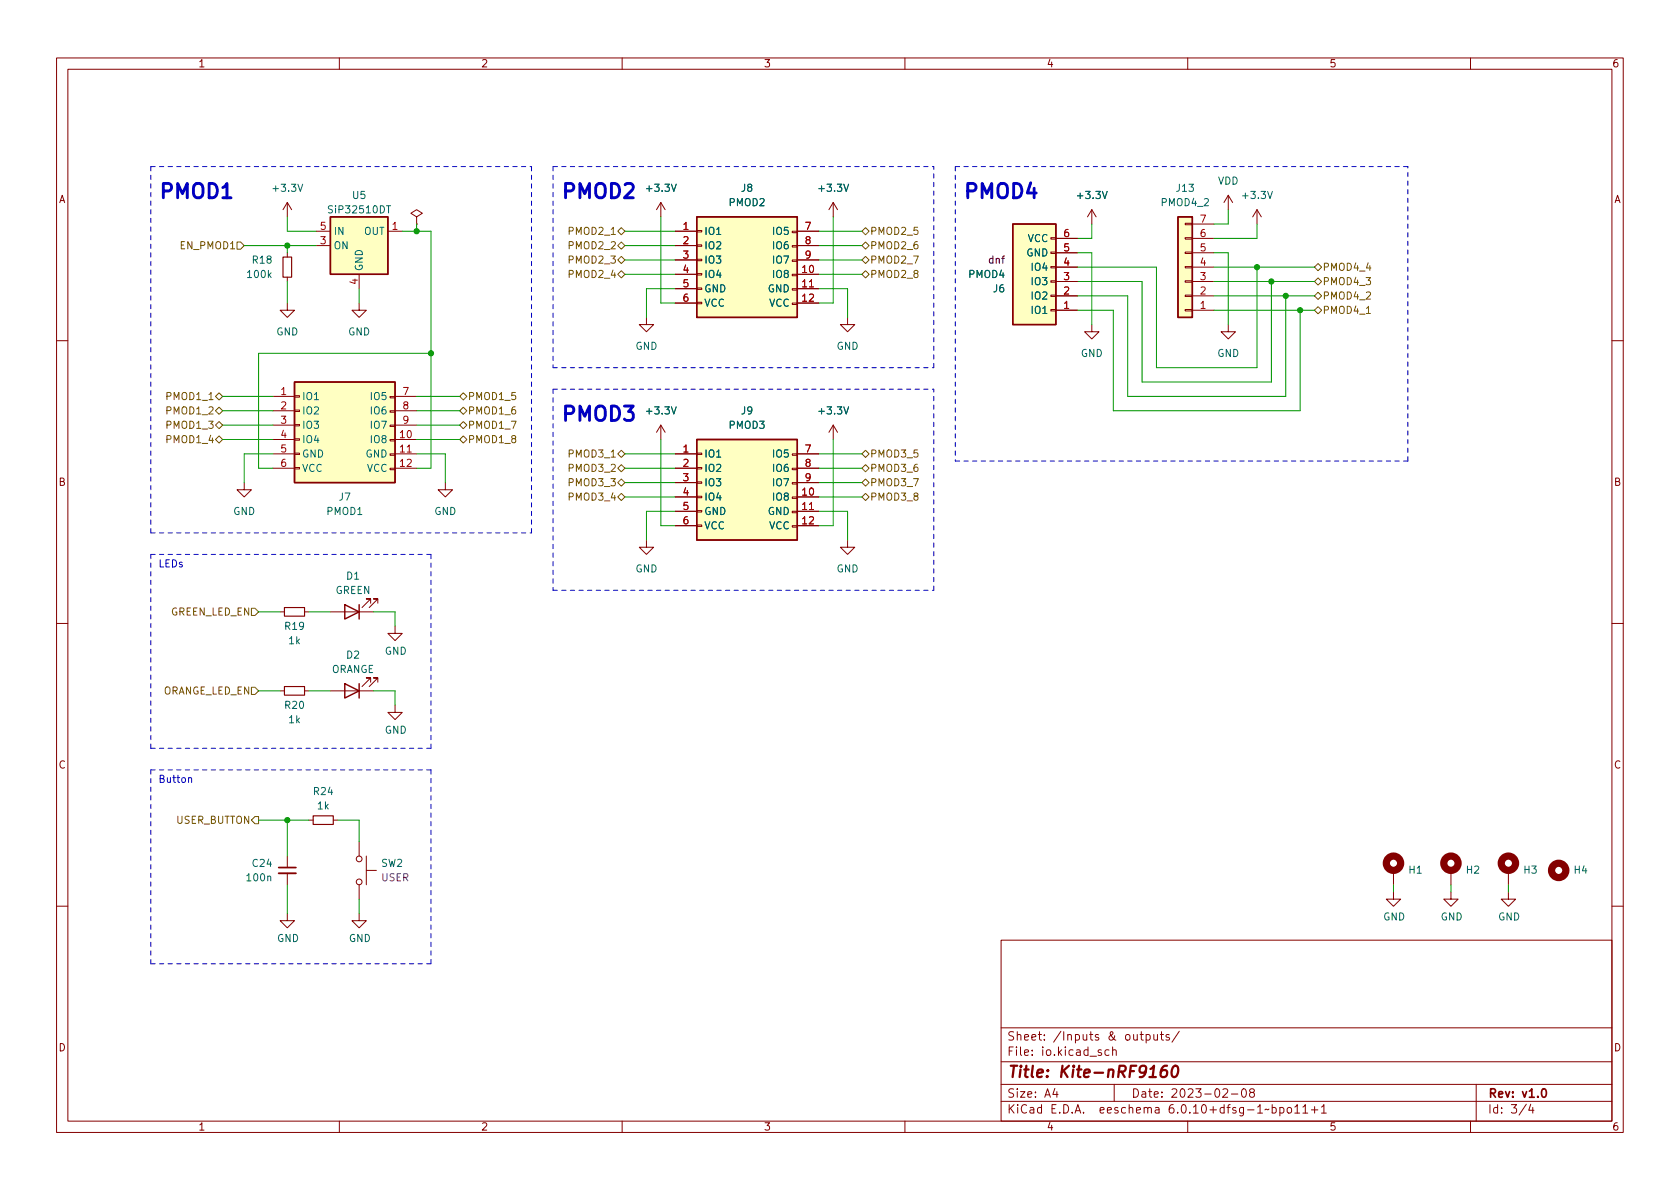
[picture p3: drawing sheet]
<svg xmlns="http://www.w3.org/2000/svg" width="297mm" height="210mm" viewBox="0 0 297 210" stroke-linecap="round" stroke-linejoin="round" font-family="sans-serif">
<g fill="none" stroke="#840000" stroke-width=".18">
<path d="M10 10.2h277v190.1h-277zM12 12.2h273v186.1h-273zM60 10.2v2M110 10.2v2M160 10.2v2M210 10.2v2M260 10.2v2M50.8 35.8l-.8 1.3M50.8 35.8v2.5M50.8 35.8l.8 1.3M73.7 38.3l1-.6-1-.6-1.1 .6 1.1 .6v1.3M73.7 39.6h.1"/>
<path d="M116.8 35.8v2.5M116.8 35.8l-.7 1.3M116.8 35.8l.8 1.3M147.3 35.8v2.5M147.3 35.8l-.7 1.3M147.3 35.8l.8 1.3M193 37.1l-.7 1.2M193 37.1v2.5M193 37.1l.8 1.2M209.5 39.5h1.3v.2h-1.3zM210.8 39.6h3.8M217.2 34.5l-.8 1.3"/>
<path d="M217.2 34.5v2.6M217.2 34.5l.7 1.3M222.2 37.1l-.7 1.2M222.2 37.1v2.5M222.2 37.1l.8 1.2M50.8 53.6v1.3h1.3l-1.3 1.2-1.3-1.2h1.3M50.8 44.7v.8M50.8 49v.8M55.9 40.9h2.5M55.9 43.4h2.5M63.5 53.6v1.3h1.3l-1.3 1.2-1.3-1.2h1.3M63.5 48.5v2.5"/>
<path d="M68.6 40.9h2.5M114.3 56.1v1.3h1.3l-1.3 1.3-1.3-1.3h1.3M119.4 40.9h3.8M119.4 43.4h3.8M119.4 48.5h3.8M119.4 51h3.8M119.4 53.6h3.8M119.4 46h3.8M123.2 53.5h.9v.2h-.9zM123.2 50.9h.9v.3h-.9zM123.2 48.4h.9v.2h-.9zM123.2 45.8h.9v.3h-.9z"/>
<path d="M123.2 43.3h.9v.3h-.9zM123.2 40.8h.9v.2h-.9zM140.1 53.6h.9v.2h-.9zM140.1 51h.9v.3h-.9zM140.1 48.5h.9v.3h-.9zM140.1 46h.9v.2h-.9zM140.1 43.4h.9v.3h-.9zM140.1 40.9h.9v.2h-.9zM141 40.9h3.8M141 43.4h3.8M141 48.5h3.8M141 51h3.8"/>
<path d="M141 53.6h3.8M141 46h3.8M149.9 56.1v1.3h1.2l-1.2 1.3-1.3-1.3h1.3M185.8 42h.9v.3h-.9zM185.8 44.6h.9v.2h-.9zM185.8 47.1h.9v.3h-.9zM185.8 49.7h.9v.2h-.9zM185.8 52.2h.9v.2h-.9zM185.8 54.7h.9v.3h-.9zM186.7 54.9h3.8M186.7 52.3h3.8M186.7 49.8h3.8"/>
<path d="M186.7 47.2h3.8M186.7 44.7h3.8M186.7 42.2h3.8M193 57.4v1.3h1.3l-1.3 1.2-1.2-1.2h1.2M209.5 42h1.3v.3h-1.3zM209.5 44.6h1.3v.2h-1.3zM209.5 47.1h1.3v.3h-1.3zM209.5 49.7h1.3v.2h-1.3zM209.5 52.2h1.3v.2h-1.3zM209.5 54.7h1.3v.3h-1.3zM210.8 54.9h3.8M210.8 52.3h3.8"/>
<path d="M210.8 49.8h3.8M210.8 47.2h3.8M210.8 44.7h3.8M210.8 42.2h3.8M217.2 57.4v1.3h1.2l-1.2 1.2-1.3-1.2h1.3M10 60.2h2M48.3 70.1h3.8M48.3 77.7h3.8M48.3 72.6h3.8M48.3 75.2h3.8M52.1 77.6h.9v.2h-.9zM52.1 75.1h.9v.2h-.9z"/>
<path d="M52.1 72.5h.9v.3h-.9zM52.1 70h.9v.2h-.9zM69 77.7h.8v.3h-.8zM69 75.2h.8v.2h-.8zM69 72.6h.8v.3h-.8zM69 70.1h.8v.3h-.8zM69.8 70.1h3.9M69.8 77.7h3.9M69.8 72.6h3.9M69.8 75.2h3.9M116.8 75.2l-.7 1.2M116.8 75.2v2.5"/>
<path d="M116.8 75.2l.8 1.2M147.3 75.2l-.7 1.2M147.3 75.2v2.5M147.3 75.2l.8 1.2M285 60.2h2M43.2 85.3v1.3h1.2l-1.2 1.3-1.3-1.3h1.3M48.3 80.3h3.8M48.3 82.8h3.8M52.1 82.7h.9v.2h-.9zM52.1 80.1h.9v.3h-.9zM69 82.8h.8v.3h-.8zM69 80.3h.8v.2h-.8z"/>
<path d="M69.8 80.3h3.9M69.8 82.8h3.9M78.7 85.3v1.3h1.3l-1.3 1.3-1.2-1.3h1.2M114.3 95.5v1.3h1.3l-1.3 1.2-1.3-1.2h1.3M119.4 80.3h3.8M119.4 87.9h3.8M119.4 90.4h3.8M119.4 93h3.8M119.4 82.8h3.8M119.4 85.3h3.8M123.2 92.8h.9v.3h-.9zM123.2 90.3h.9v.2h-.9z"/>
<path d="M123.2 87.8h.9v.2h-.9zM123.2 85.2h.9v.3h-.9zM123.2 82.7h.9v.2h-.9zM123.2 80.1h.9v.3h-.9zM140.1 93h.9v.2h-.9zM140.1 90.4h.9v.3h-.9zM140.1 87.9h.9v.2h-.9zM140.1 85.3h.9v.3h-.9zM140.1 82.8h.9v.3h-.9zM140.1 80.3h.9v.2h-.9zM141 80.3h3.8M141 87.9h3.8"/>
<path d="M141 90.4h3.8M141 93h3.8M141 82.8h3.8M141 85.3h3.8M149.9 95.5v1.3h1.2l-1.2 1.2-1.3-1.2h1.3M10 110.2h2M49.5 108.2h.8M53.8 108.2h.8M58.4 108.2h7.6M65.5 106.7v-.8h-.7h.7l-1.5 1.5M66.8 106.7v-.8h-.8h.8l-1.5 1.5M69.8 110.7v1.3h1.3l-1.3 1.3-1.2-1.3h1.2"/>
<path d="M285 110.2h2M49.5 122.2h.8M53.8 122.2h.8M58.4 122.2h7.6M65.5 120.6v-.7h-.7h.7l-1.5 1.5M66.8 120.6v-.7h-.8h.8l-1.5 1.5M69.8 124.7v1.3h1.3l-1.3 1.2-1.2-1.2h1.2M50.8 151.4v2M50.8 154.4v2.1M54.6 145h.8M58.9 145h.8M63.5 148.8v2.6"/>
<path d="M63.5 156.5v2.5M64.8 153.9h1.7M64.8 151.4v5.1M246.4 157.7v1.3h1.2l-1.2 1.3-1.3-1.3h1.3M246.4 153.9v2.6M256.5 157.7v1.3h1.3l-1.3 1.3-1.2-1.3h1.2M256.5 153.9v2.6M266.7 157.7v1.3h1.3l-1.3 1.3-1.3-1.3h1.3M266.7 153.9v2.6M10 160.2h2M50.8 161.5v1.3h1.3l-1.3 1.3-1.3-1.3h1.3M63.5 161.5v1.3h1.3l-1.3 1.3-1.3-1.3h1.3"/>
<path d="M177 166.3h108v32h-108zM285 160.2h2M60 198.3v2M110 198.3v2M160 198.3v2M177 194.8h108M177 191.8h108M177 187.8h108M177 181.8h108M186.5 192.5l-.4 1h1M186.9 193v1M194.7 185.7l-.3-.1-.3 .2 .1 .3 .5 .1v.4h-.6"/>
<path d="M196.1 185.7l-.5-.1-.2 .3v.4l.1 .3h.6M196.7 185.8l.2-.2 .4 .1 .1 .9M196.7 185.1v1.5M197 191.8v3M201.6 182.9h.5M201.8 182.4v1.3l.3 .2M202.6 183l.5-.1 .3 .3v.4l-.2 .3h-.6M202.6 182.9v1.5M204 182.9l.1 1h.3l.2-.1M204.6 182.9v1M205.1 182.9h.6M205.4 182.4v1.3l.3 .2"/>
<path d="M206.7 183l-.3-.1-.3 .2 .1 .3 .5 .1v.4h-.6M208.5 182.4l-1.3 1.9M210 198.3v2M216.2 192.7l.6-.2 .2 .2 .1 .3-1 1h1M217.7 193.5h1.2M219.7 192.6l.2-.1a.81 .81 0 0 1 .5 .7 .81 .81 0 0 1-.3 .8h-.1a.81 .81 0 0 1-.6-.6 .81 .81 0 0 1 .3-.8zM221.2 193.2l-.3-.3 .1-.2 .2-.2 .4 .1 .2 .2-.1 .2-.6 .2-.2 .3 .1 .4 .2 .1h.4l.2-.3-.1-.4-.2-.1M224.4 196.1l-.3 .2-.2-.2-.3 .2M224.9 195.9l.5-.1 .2 .3v.4l-.1 .3h-.6M224.9 195.3v1.5M226.3 195.9l.4-.1 .3 .3v.4l-.1 .3h-.6M226.3 195.8v1.5"/>
<path d="M227.7 195.9l.4-.1 .3 .3v.4l-.3 .3h-.4l-.1-.3v-.4zM228.9 195.8l.5-.5v1.5M228.9 196.8h.9M230.4 195.8l.4-.5v1.5M230.4 196.8h.8M231.9 196.3h1.1M232.4 195.7v1.1M233.6 195.8l.5-.5v1.5M233.6 196.8h.9M260 198.3v2M261 191.8v6.5M269.9 195.3l-1.3 1.9"/>
<path d="M270.6 195.3l-.3 1h.9M271 195.8v1"/>
<circle cx="63.5" cy="151.9" r=".51"/>
<circle cx="63.5" cy="156" r=".51"/>
</g>
<path d="M49.3 153.4h3M272.8 192.6l.1-.1a.81 .81 0 0 1 .6 .7 .81 .81 0 0 1-.3 .8h-.1a.81 .81 0 0 1-.6-.6 .81 .81 0 0 1 .3-.8z" fill="none" stroke="#840000" stroke-width=".3"/>
<path d="M206.3 188.5a.91 .91 0 0 0-1 .8l-.1 .8 .1 .3a.66 .66 0 0 0 1-.3l.1-.5-.2-.3a.66 .66 0 0 0-1 .3M207.5 188.7a.46 .46 0 0 1 .4-.2 .46 .46 0 0 1 .4 .3 1.15 1.15 0 0 1-.8 1.7l-.2-.1a1.54 1.54 0 0 1 .2-1.7z" fill="none" stroke="#840000" stroke-width=".4"/>
<path d="M50 45.5h1.6v3.5h-1.6zM50.3 107.4h3.5v1.6h-3.5zM50.3 121.4h3.5v1.5h-3.5zM55.4 144.3h3.5v1.5h-3.5z" fill="none" stroke="#840000" stroke-width=".2"/>
<path d="M58.4 38.3h10.2v10.2h-10.2zM123.2 38.3h17.8v17.8h-17.8zM179.1 39.6h7.6v17.8h-7.6zM208.3 38.3h2.5v17.8h-2.5zM52.1 67.6h17.7v17.7h-17.7zM123.2 77.7h17.8v17.8h-17.8zM61 106.9l2.5 1.3-2.5 1.3zM63.5 106.9v2.6M61 120.9l2.5 1.3-2.5 1.2zM63.5 120.9v2.5" fill="none" stroke="#840000" stroke-width=".25"/>
<g fill="#ffffc2" stroke="#ffffc2" stroke-width=".18">
<path d="M58.4 38.3h10.2v10.2h-10.2z"/>
<path d="M179.1 39.6h7.6v17.8h-7.6z"/>
<path d="M123.2 77.7h17.8v17.8h-17.8z"/>
<path d="M52.1 67.6h17.7v17.7h-17.7z"/>
<path d="M123.2 38.3h17.8v17.8h-17.8z"/>
<path d="M208.3 38.3h2.5v17.8h-2.5z"/>
</g>
<path d="M68.3 36.4h.8" fill="none" stroke="#006464" stroke-width=".18"/>
<g fill="none" stroke="#840000" stroke-width="1.3">
<circle cx="246.4" cy="152.6" r="1.27"/>
<circle cx="256.5" cy="152.6" r="1.27"/>
<circle cx="266.7" cy="152.6" r="1.27"/>
<circle cx="275.6" cy="153.9" r="1.27"/>
</g>
<path d="M49.3 154.4h3" fill="none" stroke="#840000" stroke-width=".33"/>
<g fill="none" stroke="#725600" stroke-width=".18">
<path d="M41.9 42.8h.6l.7 .6-.7 .7h-.6zM109.2 48.5l.7-.6 .6 .6-.6 .6zM109.2 46l.7-.7 .6 .7-.6 .6zM109.2 40.9l.7-.6 .6 .6-.6 .6zM109.2 43.4l.7-.6 .6 .6-.6 .7zM152.4 48.5l.6-.6 .7 .6-.7 .6zM152.4 40.9l.6-.6 .7 .6-.7 .6zM152.4 46l.6-.7 .7 .7-.7 .6zM153 42.8l.7 .6-.7 .7-.6-.7zM232.4 54.9l.6-.7 .7 .7-.7 .6zM232.4 52.3l.6-.6 .7 .6-.7 .7zM232.4 47.2l.6-.6 .7 .6-.7 .7z"/>
<path d="M232.4 49.8l.6-.7 .7 .7-.7 .6zM241.6 55.4h.7M38.1 70.1l.6-.6 .7 .6-.7 .6zM38.1 77.7l.6-.6 .7 .6-.7 .7zM38.7 74.5l.7 .7-.7 .6-.6-.6zM38.7 72l.7 .6-.7 .7-.6-.7zM81.3 75.2l.6-.7 .6 .7-.6 .6zM81.3 70.1l.6-.6 .6 .6-.6 .6zM81.3 77.7l.6-.6 .6 .6-.6 .7zM81.9 72l.6 .6-.6 .7-.6-.7zM109.2 80.3l.7-.7 .6 .7-.6 .6zM109.2 82.8l.7-.6 .6 .6-.6 .6z"/>
<path d="M109.2 87.9l.7-.7 .6 .7-.6 .6zM109.2 85.3l.7-.6 .6 .6-.6 .7zM152.4 82.8l.6-.6 .7 .6-.7 .6zM152.4 85.3l.6-.6 .7 .6-.7 .7zM152.4 80.3l.6-.7 .7 .7-.7 .6zM153 87.2l.7 .7-.7 .6-.6-.6zM44.4 107.6h.7l.6 .6-.6 .6h-.7zM44.4 121.5h.7l.6 .7-.6 .6h-.7zM44.4 145l.7-.6h.6v1.3h-.6z"/>
</g>
<path d="M33.3 137.6l.2-.1 .3 .1 .1 .8" fill="none" stroke="#0000c2" stroke-width=".18"/>
<g fill="none" stroke="#0000c2" stroke-width=".18" stroke-dasharray=".8 .8">
<path d="M26.7 29.5h67.3M26.7 29.5v64.7M97.8 29.5h67.3M97.8 29.5v35.5M168.9 29.5v52M168.9 29.5h80M97.8 68.8h67.3M97.8 65h67.3M97.8 68.8v35.6M165.1 65v-35.5M26.7 98h49.5M26.7 94.2h67.3"/>
<path d="M76.2 98v34.3M94 94.2v-64.7M168.9 81.5h80M248.9 81.5v-52M97.8 104.4h67.3M165.1 104.4v-35.6M26.7 136.1h49.5M26.7 132.3v-34.3M76.2 136.1v34.3M76.2 132.3h-49.5M26.7 170.4v-34.3M76.2 170.4h-49.5"/>
</g>
<g fill="none" stroke="#009600" stroke-width=".18">
<path d="M50.8 38.3v2.6h5.1M73.7 39.6v1.3M116.8 38.3v15.3h2.6M147.3 38.3v15.3h-2.5M193 39.6v2.6h-2.5M217.2 37.1v2.5h-2.6M222.2 39.6v2.6h-7.6M43.2 43.4h12.7M50.8 43.4v1.3M50.8 49.8v3.8M63.5 51v2.6M71.1 40.9h5.1v41.9h-2.5"/>
<path d="M110.5 43.4h8.9M110.5 40.9h8.9M110.5 48.5h8.9M110.5 46h8.9M119.4 51h-5.1v5.1M144.8 43.4h7.6M144.8 51h5.1v5.1M144.8 40.9h7.6M144.8 48.5h7.6M144.8 46h7.6M190.5 47.2h14v17.8h17.7v-17.8M190.5 54.9h6.3v17.7h33.1v-17.7"/>
<path d="M190.5 44.7h2.5v12.7M190.5 49.8h11.4v17.8h22.9v-17.8M190.5 52.3h8.9v17.8h27.9v-17.8M214.6 44.7h2.6v12.7M214.6 54.9h17.8M214.6 49.8h17.8M214.6 47.2h17.8M214.6 52.3h17.8M39.4 75.2h8.9M39.4 72.6h8.9M39.4 70.1h8.9M39.4 77.7h8.9"/>
<path d="M73.7 75.2h7.6M73.7 72.6h7.6M73.7 70.1h7.6M73.7 77.7h7.6M76.2 62.5h-30.5v20.3h2.6M116.8 77.7v15.3h2.6M147.3 77.7v15.3h-2.5M48.3 80.3h-5.1v5M73.7 80.3h5v5M110.5 80.3h8.9M110.5 82.8h8.9M110.5 87.9h8.9"/>
<path d="M110.5 85.3h8.9M119.4 90.4h-5.1v5.1M144.8 80.3h7.6M144.8 90.4h5.1v5.1M144.8 82.8h7.6M144.8 87.9h7.6M144.8 85.3h7.6M45.7 108.2h3.8M54.6 108.2h3.8M66 108.2h3.8v2.5M45.7 122.2h3.8M54.6 122.2h3.8"/>
<path d="M66 122.2h3.8v2.5M45.7 145h8.9M50.8 145v6.4M50.8 156.5v5M59.7 145h3.8v3.8M63.5 159v2.5M246.4 156.5v1.2M256.5 156.5v1.2M266.7 156.5v1.2"/>
</g>
<g fill="#009600" stroke="#009600" stroke-width=".18">
<circle cx="229.9" cy="54.9" r=".46"/>
<circle cx="73.7" cy="40.9" r=".46"/>
<circle cx="50.8" cy="43.4" r=".46"/>
<circle cx="50.8" cy="145" r=".46"/>
<circle cx="76.2" cy="62.5" r=".46"/>
<circle cx="227.3" cy="52.3" r=".46"/>
<circle cx="224.8" cy="49.8" r=".46"/>
<circle cx="222.2" cy="47.2" r=".46"/>
</g>
<g font-size="3.5" fill="#0000c2">
<text x="27.9" y="35.1">PMOD1</text>
<text x="99.1" y="35.1">PMOD2</text>
<text x="170.2" y="35.1">PMOD4</text>
<text x="99.1" y="74.5">PMOD3</text>
</g>
<text font-size="2.8" fill="#840000" x="178" y="190.6">Title: Kite-nRF9160</text>
<g font-size="2.1" fill="#840000">
<text x="178" y="184">Sheet: /Inputs &amp; outputs/</text>
<text x="178" y="186.7">File: io.kicad_sch</text>
<text x="178" y="196.9">KiCad E.D.A. eeschema 6.0.10+dfsg-1~bpo11+1</text>
<text x="178" y="194.1">Size: A4</text>
<text x="200" y="194.1">Date: 2023-02-08</text>
<text x="263" y="194.1">Rev: v1.0</text>
<text x="263" y="196.9">Id: 3/4</text>
</g>
<g font-size="1.8" fill="#840000">
<text x="35" y="11.9">1</text>
<text x="85" y="11.9">2</text>
<text x="135" y="11.9">3</text>
<text x="185" y="11.9">4</text>
<text x="235" y="11.9">5</text>
<text x="285" y="11.9">6</text>
<text x="10.3" y="35.9">A</text>
<text x="285.3" y="35.9">A</text>
<text x="10.3" y="85.9">B</text>
<text x="285.3" y="85.9">B</text>
<text x="10.3" y="135.9">C</text>
<text x="285.3" y="135.9">C</text>
<text x="10.3" y="185.9">D</text>
<text x="285.3" y="185.9">D</text>
<text x="35" y="199.9">1</text>
<text x="85" y="199.9">2</text>
<text x="135" y="199.9">3</text>
<text x="185" y="199.9">4</text>
<text x="235" y="199.9">5</text>
<text x="285" y="199.9">6</text>
</g>
<g font-size="1.8" fill="#006464">
<text x="48.5" y="33.9">+3.3V</text>
<text x="62.4" y="35.2">U5</text>
<text x="114.5" y="33.9">+3.3V</text>
<text x="131.1" y="33.9">J8</text>
<text x="145" y="33.9">+3.3V</text>
<text x="190.7" y="35.2">+3.3V</text>
<text x="208.1" y="33.9">J13</text>
<text x="215.3" y="32.6">VDD</text>
<text x="219.9" y="35.2">+3.3V</text>
<text x="58.4" y="37.7">SiP32510DT</text>
<text x="58.9" y="41.5">IN</text>
<text x="64.3" y="41.5">OUT</text>
<text x="124.5" y="41.5">IO1</text>
<text x="128.9" y="36.4">PMOD2</text>
<text x="136.8" y="41.5">IO5</text>
<text x="205.4" y="36.4">PMOD4_2</text>
<text x="44.7" y="46.6">R18</text>
<text x="58.9" y="44.1">ON</text>
<text x="124.5" y="44.1">IO2</text>
<text x="124.5" y="46.6">IO3</text>
<text x="136.8" y="44.1">IO6</text>
<text x="136.8" y="46.6">IO7</text>
<text x="181.5" y="45.3">GND</text>
<text x="181.7" y="42.8">VCC</text>
<text x="182.6" y="47.9">IO4</text>
<text x="43.9" y="49.1">100k</text>
<text x="64.1" y="48" transform="rotate(-90 64.1 48)">GND</text>
<text x="124.5" y="49.1">IO4</text>
<text x="124.5" y="51.7">GND</text>
<text x="135.8" y="51.7">GND</text>
<text x="136.8" y="49.1">IO8</text>
<text x="171.3" y="49.1">PMOD4</text>
<text x="175.6" y="51.7">J6</text>
<text x="182.6" y="53">IO2</text>
<text x="182.6" y="50.4">IO3</text>
<text x="48.8" y="59.3">GND</text>
<text x="61.5" y="59.3">GND</text>
<text x="124.5" y="54.2">VCC</text>
<text x="136" y="54.2">VCC</text>
<text x="182.6" y="55.5">IO1</text>
<text x="112.3" y="61.8">GND</text>
<text x="147.9" y="61.8">GND</text>
<text x="191.1" y="63.1">GND</text>
<text x="215.2" y="63.1">GND</text>
<text x="53.3" y="70.7">IO1</text>
<text x="65.7" y="70.7">IO5</text>
<text x="53.3" y="73.3">IO2</text>
<text x="53.3" y="75.8">IO3</text>
<text x="65.7" y="73.3">IO6</text>
<text x="65.7" y="75.8">IO7</text>
<text x="114.5" y="73.3">+3.3V</text>
<text x="128.9" y="75.8">PMOD3</text>
<text x="131.1" y="73.3">J9</text>
<text x="145" y="73.3">+3.3V</text>
<text x="53.3" y="78.4">IO4</text>
<text x="53.3" y="80.9">GND</text>
<text x="53.3" y="83.4">VCC</text>
<text x="64.6" y="80.9">GND</text>
<text x="64.8" y="83.4">VCC</text>
<text x="65.7" y="78.4">IO8</text>
<text x="124.5" y="80.9">IO1</text>
<text x="124.5" y="83.4">IO2</text>
<text x="136.8" y="80.9">IO5</text>
<text x="136.8" y="83.4">IO6</text>
<text x="60" y="88.5">J7</text>
<text x="124.5" y="86">IO3</text>
<text x="124.5" y="88.5">IO4</text>
<text x="136.8" y="88.5">IO8</text>
<text x="136.8" y="86">IO7</text>
<text x="41.2" y="91.1">GND</text>
<text x="57.8" y="91.1">PMOD1</text>
<text x="76.8" y="91.1">GND</text>
<text x="124.5" y="91.1">GND</text>
<text x="124.5" y="93.6">VCC</text>
<text x="135.8" y="91.1">GND</text>
<text x="136" y="93.6">VCC</text>
<text x="112.3" y="101.2">GND</text>
<text x="147.9" y="101.2">GND</text>
<text x="59.3" y="105">GREEN</text>
<text x="61.3" y="102.5">D1</text>
<text x="50.4" y="111.4">R19</text>
<text x="51.1" y="113.9">1k</text>
<text x="58.5" y="119">ORANGE</text>
<text x="61.3" y="116.5">D2</text>
<text x="68" y="115.8">GND</text>
<text x="50.4" y="125.3">R20</text>
<text x="51.1" y="127.9">1k</text>
<text x="68" y="129.7">GND</text>
<text x="55.5" y="140.6">R24</text>
<text x="56.2" y="143.1">1k</text>
<text x="43.8" y="155.8">100n</text>
<text x="44.7" y="153.3">C24</text>
<text x="67.4" y="153.3">SW2</text>
<text x="249.1" y="154.5">H1</text>
<text x="259.3" y="154.5">H2</text>
<text x="269.5" y="154.5">H3</text>
<text x="278.3" y="154.5">H4</text>
<text x="49" y="166.6">GND</text>
<text x="61.7" y="166.6">GND</text>
<text x="244.5" y="162.8">GND</text>
<text x="254.7" y="162.8">GND</text>
<text x="264.9" y="162.8">GND</text>
</g>
<g font-size="1.8" fill="#a90000">
<text x="56.7" y="40.6">5</text>
<text x="69.4" y="40.6">1</text>
<text x="120.8" y="40.6">1</text>
<text x="142.4" y="40.6">7</text>
<text x="188.1" y="41.9">6</text>
<text x="212.2" y="41.9">6</text>
<text x="212.2" y="39.4">7</text>
<text x="56.7" y="43.2">3</text>
<text x="120.8" y="43.2">2</text>
<text x="120.8" y="45.7">3</text>
<text x="142.4" y="43.2">8</text>
<text x="142.4" y="45.7">9</text>
<text x="188.1" y="47">4</text>
<text x="188.1" y="44.4">5</text>
<text x="212.2" y="47">4</text>
<text x="212.2" y="44.4">5</text>
<text x="63.2" y="50.3" transform="rotate(-90 63.2 50.3)">4</text>
<text x="120.8" y="48.3">4</text>
<text x="120.8" y="50.8">5</text>
<text x="120.8" y="53.3">6</text>
<text x="141.9" y="48.3">10</text>
<text x="141.9" y="50.8">11</text>
<text x="141.9" y="53.3">12</text>
<text x="188.1" y="52.1">2</text>
<text x="188.1" y="49.5">3</text>
<text x="212.2" y="52.1">2</text>
<text x="212.2" y="49.5">3</text>
<text x="188.1" y="54.6">1</text>
<text x="212.2" y="54.6">1</text>
<text x="49.7" y="69.8">1</text>
<text x="71.3" y="69.8">7</text>
<text x="49.7" y="72.4">2</text>
<text x="49.7" y="74.9">3</text>
<text x="49.7" y="77.5">4</text>
<text x="70.8" y="77.5">10</text>
<text x="71.3" y="72.4">8</text>
<text x="71.3" y="74.9">9</text>
<text x="49.7" y="80">5</text>
<text x="49.7" y="82.5">6</text>
<text x="70.8" y="80">11</text>
<text x="70.8" y="82.5">12</text>
<text x="120.8" y="80">1</text>
<text x="120.8" y="82.5">2</text>
<text x="142.4" y="80">7</text>
<text x="142.4" y="82.5">8</text>
<text x="120.8" y="85.1">3</text>
<text x="120.8" y="87.6">4</text>
<text x="141.9" y="87.6">10</text>
<text x="142.4" y="85.1">9</text>
<text x="120.8" y="90.2">5</text>
<text x="120.8" y="92.7">6</text>
<text x="141.9" y="90.2">11</text>
<text x="141.9" y="92.7">12</text>
</g>
<g font-size="1.8" fill="#725600">
<text x="100.9" y="41.5">PMOD2_1</text>
<text x="153.8" y="41.5">PMOD2_5</text>
<text x="32.1" y="44.1">EN_PMOD1</text>
<text x="100.9" y="46.6">PMOD2_3</text>
<text x="100.9" y="44.1">PMOD2_2</text>
<text x="153.8" y="46.6">PMOD2_7</text>
<text x="153.8" y="44.1">PMOD2_6</text>
<text x="233.8" y="47.9">PMOD4_4</text>
<text x="100.9" y="49.1">PMOD2_4</text>
<text x="153.8" y="49.1">PMOD2_8</text>
<text x="233.8" y="53">PMOD4_2</text>
<text x="233.8" y="50.4">PMOD4_3</text>
<text x="233.8" y="55.5">PMOD4_1</text>
<text x="29.7" y="70.7">PMOD1_1</text>
<text x="82.7" y="70.7">PMOD1_5</text>
<text x="29.7" y="75.8">PMOD1_3</text>
<text x="29.7" y="73.3">PMOD1_2</text>
<text x="82.7" y="75.8">PMOD1_7</text>
<text x="82.7" y="73.3">PMOD1_6</text>
<text x="29.7" y="78.4">PMOD1_4</text>
<text x="82.7" y="78.4">PMOD1_8</text>
<text x="100.9" y="80.9">PMOD3_1</text>
<text x="100.9" y="83.4">PMOD3_2</text>
<text x="153.8" y="83.4">PMOD3_6</text>
<text x="153.8" y="80.9">PMOD3_5</text>
<text x="100.9" y="88.5">PMOD3_4</text>
<text x="100.9" y="86">PMOD3_3</text>
<text x="153.8" y="88.5">PMOD3_8</text>
<text x="153.8" y="86">PMOD3_7</text>
<text x="30.1" y="108.8">GREEN_LED_EN</text>
<text x="28.6" y="122.8">ORANGE_LED_EN</text>
<text x="31.1" y="145.7">USER_BUTTON</text>
</g>
<g font-size="1.8" fill="#840084">
<text x="174.8" y="46.6">dnf</text>
<text x="67.4" y="155.8">USER</text>
</g>
<g font-size="1.8" fill="#0000c2">
<text x="27.9" y="100.3">LEDs</text>
<text x="27.9" y="138.4">Button</text>
</g>
</svg>
